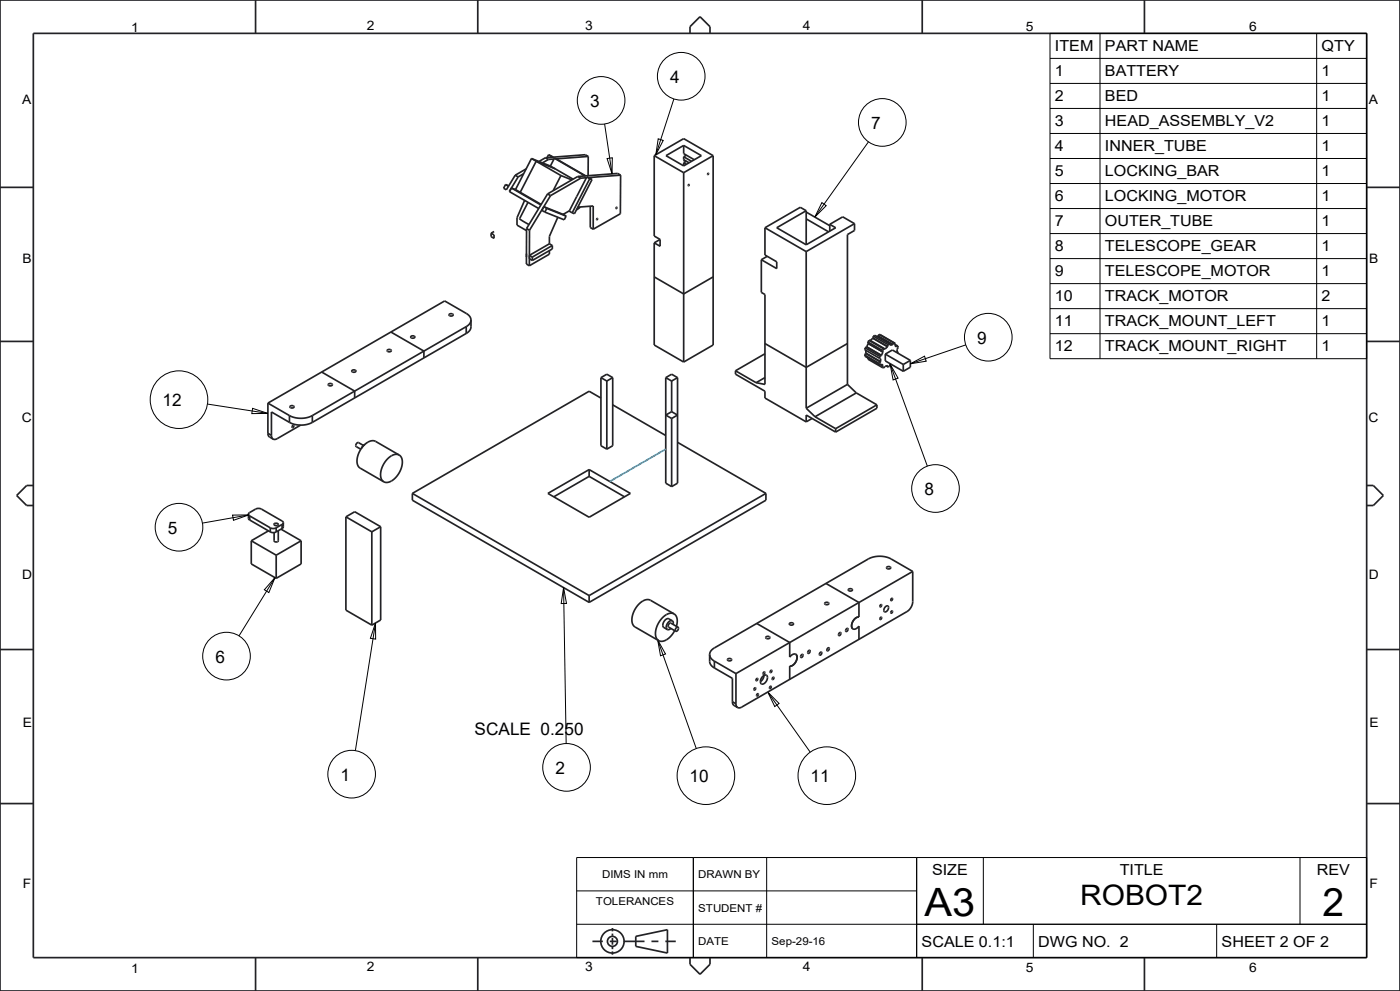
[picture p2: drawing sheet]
<svg xmlns="http://www.w3.org/2000/svg" width="420mm" height="297mm" viewBox="0 0 420 297" stroke-linecap="round" stroke-linejoin="round" font-family="sans-serif">
<g fill="none" stroke="#222226" stroke-width=".51">
<path d="M0 0h420v297h-420zM10 10h400v277h-400zM76.7 0v10M143.3 0v10M207 10v-2l3-3 3 3v2M276.7 0v10M343.3 0v10M0 56.2h10M151.7 55.3l.8 .5M151.7 55.3l.9 .4M152.5 55.8v.1M152.5 55.8h.1"/>
<path d="M153.4 56.3l-.5 1.1 8.7 5.1M153.4 56.3l8.9 5.1M153.4 56.3l1.3 .5M154.6 52.5l-2.7 4.4-.8-.5 .6-1.1M154.6 52.5l.8 .5M154.7 56.8l7.7 4.5M155.4 53l-2.6 4.4M157.1 52.1l-1.7 .9M157.8 50.6l-3.2 1.9M159.4 47.5l-4.7 9.3M159.4 47.5l8.9 5.1M159.4 47.5l5.7 2.3"/>
<path d="M163.6 47.3l-1.9 1.1M163.6 47.3l.9 .5M164.3 58.1l-6.3 10.4M164.3 58.1l.9 .5M164.5 47.8l-1.8 1M164.6 46.4l-.5 .8M164.6 46.4l1.4 .7M164.6 46.4l.8 .5M165.1 49.8l6.8 3.9M165.2 58.6l-6.4 10.4M165.4 46.9l-.1 .3M165.4 46.9l.5 .2"/>
<path d="M166.2 47.7l-1.7 .1M166.3 47.4l-1.2 2.4M166.3 47.4l9.4 5.3M166.3 47.4l8.9 5.1M166.5 50.6l-5.6-2.3-4.8 9.3M168.3 52.6l-2.4 4.6M168.3 52.6l3.3 1.3M173 58.9h.1M173.3 52.9l-9 5.2M173.3 52.9l.9 .5M174.2 53.4l-9 5.2M175.2 52.5l-.2 .3"/>
<path d="M175.2 52.5l.4 .2M175.9 53.3l-1.7 .1M176 53l-5.2 10.2-1.9 1.1M176 53l1.6 .8M176 53l.9 .5M176.5 46.9l-.1 5.8M176.5 46.9l-.9-.5-12 .9M176.5 46.9l-9.7 .7M176.9 53.5l-5.2 10.3M176.9 53.5l.7 .3M177.6 53.8l-5.3 10.3-.6-.3M186.2 52.5l-.1 11.6-8.1 4.6"/>
<path d="M186.2 52.5l-.9-.5-12 .9M186.2 52.5l-9.7 .7M196.3 46.7v24l1.7 1.1M196.3 46.7l8.8 5.1M205.1 43.6l-5.3 3.1 5.3 3M205.1 43.6l5.3 3.1-5.3 3M205.1 43.6v2.4l3.2 1.9M205.1 47v.9l1.6 .9M205.1 48.8v.9M205.1 48.8l.8 .5M205.1 47l2.4 1.3M205.1 51.8v56.7"/>
<path d="M205.9 46.5l-.8 .5M205.9 48.3l-.8 .5M213.9 46.7l-8.8-5.2-8.8 5.2M213.9 46.7l-8.8 5.1M213.9 46.7v56.7l-8.8 5.1M410 56.2h10M147.3 69.9v1l.9 .5M147.3 69.9l.9 .5M148.2 70.4v1M148.2 71.4h.1M148.2 70.4h.1M148.2 69.4l-.9 .5"/>
<path d="M157.4 60.1l-2.3 5.1v2.3l2.9 1.6M157.9 76v1M158 68.5l-.1 10.6 .9 .5M158 68.5l.8 .5M158.8 76.5v1.1l.9 .5M158.8 76.5l.9 .5M158.8 69v10.6M159.7 77v1.1M163.1 61.9l-.5 1.2 .9 .5M163.1 61.9l.9 .6M163.1 61.9l5.8 2.4M163.5 63.6l5.8 2.3 .5-1.1"/>
<path d="M164 62.5l-.5 1.1M164 62.5l5.8 2.3M164.8 73.1l-6 3.4M164.8 75.1v1.1l-6 3.4M164.8 73.1l.9 .5M165.7 73.6l-6 3.4M165.7 73.6v1l-6 3.5M167.4 65.1l-2.6 5.8v2.2M168.9 64.3l.9 .5M169.2 64.1l-.1 .1M170.7 63.2l1 .6M173.3 62.1l4.7-.4v7"/>
<path d="M177.1 61.8v6.4l.9 .5M196.3 72.8v30.6l8.8 5.1M198 71.8v2l-1.7-1M198 71.8l-1.7 1M228.4 77.8v9.8l1.1 .7v26.9l-2.7-.5M229.5 68.3v8.1l3.5 2.1v2l-4.6-2.7M229.5 68.3l12.4 7.1M230.2 76.8l-1.8 1M241.9 63.6l7 4M241.9 63.2l-1.8-1.1-10.6 6.2M241.9 63.2l-8.9 5.1 8.9 5.1M241.9 63.2v10.2"/>
<path d="M241.9 65.6l6.7 3.9M241.9 75.4v46.9M248.9 67.2l1.8 1.1-8.8 5.1M248.9 67.2v2.1M256.4 67l-3.6-2-3.9 2.2M256.4 67l-14.5 8.4M256.4 67v2.1l-2.2 1.2v44.9M117.3 99.5l9.9 5.7v2.1M134.8 94.2l.7-.2 .4 .4-.8 .3-.4-.2zM139.9 97.9v2M139.9 97.9l-46.2 26.6M139.9 99.9l-46.2 26.7"/>
<path d="M141.3 95.9l-.3-.9-.8-.8-6.8-4-53 30.6M141.3 95.9l-.1 2.6-.5 .8-.8 .6M141.3 95.9l-.4 1.1-1 .9M213.9 83l-8.8 5.1-8.8-5.1M0 102.3h10M96.5 111.5l9.9 5.7v2.1M98.5 115.1l.8-.2 .4 .4-.8 .3-.4-.2zM105.6 111l.7-.1 .5 .4-.8 .3-.4-.3zM116.2 104.9l.7-.2 .5 .4-.8 .3-.4-.2zM123.3 100.8l.7-.1 .5 .3-.8 .3-.4-.2zM180.3 113.2l1.7-1 1.8 1M180.3 119.3l-3.6-2-53 30.6"/>
<path d="M180.3 113.2v20.4l1.7 1M180.3 113.2l1.7 1M182 114.2v20.4M183.8 113.2l-1.8 1M183.8 113.2v20.4l-1.8 1M199.7 113.2v31.6l1.8 1M199.7 113.2l1.8 1M201.5 114.2v9.2M203.3 113.2l-1.8-1-1.8 1M203.3 113.2l-1.8 1M203.3 113.2v31.6l-1.8 1M220.6 111.1v1l8.9 5.1v2.1l12.4 7.1"/>
<path d="M220.6 111.1l6.2 3.6M229.5 106l-8.9 5.1M229.5 113.2l-2.7 1.5M254.2 103l-12.3 7.1-12.4-7.1M254.2 115.2l-12.3 7.1M254.2 115.2l2.7 2.6M256.9 117.8l-12.4 7.1M256.9 117.8l6.2 3.5M259.4 106.4l.1 .4 4.5 2.6M259.4 106.4l4.4 2.6M259.5 104.3l-.1 .5 4.4 2.6M259.5 104.3l4.5 2.5"/>
<path d="M259.7 105.9l-.3 .5M259.7 105.9l4.4 2.6M259.8 105v.8M259.8 105.8l-.1 .1M259.8 105.8l4.4 2.6M259.9 104l-.4 .3M259.9 104l4.5 2.5M260 104h-.1M260 104l4.4 2.5M260.4 102.5l4.4 2.5M260.4 102.5v.4M260.4 107.3v.3l4.4 2.6"/>
<path d="M260.4 102.9l-.4 1.1M260.4 102.9l4.5 2.6M260.7 102h.4l4.4 2.6M260.7 102l-.3 .5M260.7 102l4.4 2.6M261.8 101.4l-.7 .7M261.8 101.4l4.5 2.5M261.8 101.3l4.5 2.5M261.8 101.3v.1M262 100.8l.4-.3 4.5 2.6M262 100.8l4.4 2.5M262 100.8l-.2 .5"/>
<path d="M263.4 100.8h-.4M263.4 100.8l4.4 2.5M263.4 100.7v.1M263.4 100.7l4.4 2.5M263.8 100.2l-.4 .5M263.8 100.2l4.7 2.7M263.8 100.2l4.4 2.6M263.8 107.4l.4 .1v.9M263.8 109l.2 .4M264 109.4l.4-.3 .5 .5M264 106.8l-.2 .6M264.1 108.5l-.3 .5"/>
<path d="M264.1 109.3l.7 .4M264.2 108.4l-.1 .1M264.3 109.2l.6 .4M264.4 106.5l-.4 .3M264.4 106.5h.1M264.8 105l.1 .5M264.8 109.7v.5M264.9 105.5l-.5 1M264.9 109.6l-.1 .1M265.1 104.6h.4M265.1 104.6l-.3 .4M265.6 106.1l2.1-1.2 5.4 3.1"/>
<path d="M265.6 106.1v2.1l5.4 3.1M265.6 106.1l5.4 3.1M265.9 109.7l.5 .3M266.1 109.6l.2 .1M266.3 109.7h-.8l-.4 .6-.3-.1M266.3 103.9l-.8 .7M266.3 109.7l.1 .3M266.3 103.8v.1M266.4 103.3l-.1 .5M266.9 103.1l.1 .4 .8-.2M266.9 103.1l-.5 .2M267.1 109.1l-.2 .7-.5 .2"/>
<path d="M267.8 103.2v.1M268.2 102.8l.3 .1M268.2 102.8l-.4 .4M268.5 103.2l.8 .5M268.5 102.9l-.1 .6 .6 .4M268.6 103.7l.4 .2M269.1 105.5l.4 .2M269.3 103.7l.2 .4-.4 .6v.9l.4 .1M269.3 103.7l-.3 .2M269.5 105.7l-.1 .2M271 109.2v2.1M273.1 108l-2.1 1.2"/>
<path d="M273.1 108v2.1l-2.1 1.2M410 102.3h10M80.4 129.9l.3 .9 1.2 .8M80.4 120.8v9.1M80.4 129.9l1 .6M80.4 120.8l6.4 3.7M81.4 130.5l.2 .7 .3 .4M86.8 126.6l-5.4-3.1v7M86.8 124.5v2.1M87 121.7l.8-.1 .4 .4-.8 .3-.4-.2zM87.8 127.5h.3l.1 .2-.4 .4zM90.2 127.4l-7.2 4.1-1.1 .1"/>
<path d="M93.7 126.6l-1.6 .6-1.8 .2-1.9-.2-1.6-.6M93.7 124.5l-1.6 .7-1.8 .2-1.9-.2-1.6-.7M93.7 124.5v2.1M183.8 121.3l15.9 9.2M201.5 123.4l-1.8 1 1.8 1M201.5 123.4l1.8 1-1.8 1M201.5 125.4v20.4M203.3 132.6l26.5 15.3M241.9 126.4v-2l8.8 5.1M241.9 122.3l2.6 2.6M243.6 125.4l-1.7 1M244.5 124.9l6.2 3.6"/>
<path d="M250.7 128.5v1M263.1 121.3l-12.4 7.2M263.1 121.3v1l-12.4 7.2M10 145.5h-2l-3 3 3 3h2M74.5 154.1l.1 1.3 .3 .4M74.5 154.1l.3-.5 2-1.1 1.2-.1 6.7 3.8 .3 .5M74.5 154.1l.4 .5M74.9 154.6v1.2M74.9 155.8l6.2 3.6M74.9 154.6l6.2 3.6M80.5 159.1l-5.1 3M81.1 158.2l.9 .2 .9-.2"/>
<path d="M81.1 158.2v1.2M82.9 159.4l-.9 .2-.9-.2M82.9 158.2v1.2M84.3 158.6l6 3.5M84.6 157.2v1.2M84.6 157.2l-1.7 1M84.6 158.4l-1.7 1M85 156.7l-.4 .5M85 156.7v1.3l-.4 .4M103.8 154.9v28l7.7 4.5M103.8 154.9l7.7 4.5M103.8 154.9l2.6-1.5 7.8 4.5"/>
<path d="M111.5 159.4v28M114.2 157.9v27.9l-2.7 1.6M114.2 157.9l-2.7 1.5M123.7 147.9v2l53 30.6M123.7 147.9l53 30.6M164.4 147.9l12.3-7.2 12.4 7.2-12.4 7.1zM176.7 142.8l10.6 6.1M176.7 140.7v2.1M176.7 142.8l-10.6 6.1M229.8 147.9l-53.1 30.6M229.8 147.9v2l-53.1 30.6M410 145.5h2l3 3-3 3h-2"/>
<path d="M75.4 162.1v6.9l7.5 4.3M75.4 162.1l7.5 4.3M82.9 166.4v6.9M90.3 162.1v6.9l-7.4 4.3M90.3 162.1l-7.4 4.3M176.7 178.5v2M273.8 171.3v9M0 194.7h10M410 194.7h10M219.7 203.3v7M220.8 201.9v9M0 240.8h10"/>
<path d="M410 240.8h10M183.7 278.1v1M183.7 279.8v.7M76.7 287v10M143.3 287v10M177.7 282.1h3.2M182.9 282.1h2.1M183.7 281.1v2M183.7 283.8v.7M183.7 285.1v1M187.1 282.1h6.3M190.7 280.6l9.5-2v7l-9.5-2z"/>
<path d="M195.4 282.1h2.1M199.6 282.1h3.1M207 287v2l3 3 3-3v-2M276.7 287v10M343.3 287v10"/>
<circle cx="183.7" cy="282.1" r="3.5"/>
<circle cx="183.7" cy="282.1" r="1.5"/>
</g>
<g fill="none" stroke="#000" stroke-width=".3">
<path d="M315 10h95v97.5h-95zM315 17.5h95M330 10v97.5M395 10v97.5M181.4 37.2l2.2 14.9M202.2 29.7l-5.5 16.7M315 25h95M315 32.5h95M182.1 47.5l1.6-.2-.1 4.8zM197.5 41.6l1.5 .5-2.3 4.3zM260.5 42.5l-16.1 22.6M315 40h95"/>
<path d="M315 47.5h95M315 55h95M246.6 60.7l1.3 .9-3.5 3.5zM315 62.5h95M315 70h95M315 77.5h95M315 85h95M315 92.5h95M267 109.1l2.4 4.2-1.5 .6zM267 109.1l11.2 30.6M273.1 109l4.3-2.3 .5 1.5zM289.7 103.4l-16.6 5.6"/>
<path d="M315 100h95M62.2 121.1l18.2 2.8M75.8 122.4l4.6 1.5-4.9 .1zM69.8 154.4l4.8-.1-4.6 1.6zM74.6 154.3l-13.9 2.5M82.5 173.1l-1.8 4.5-1.4-.9zM82.5 173.1l-10.8 17.5M169.1 176.1l.8 4.8h-1.5zM169.1 176.1l.7 46.7M112.7 186.7v4.8l-1.6-.2zM112.7 186.7l-6.1 38.3M197.3 191.8l2.4 4.2-1.5 .5z"/>
<path d="M197.3 191.8l11.6 32.5M230.3 207.4l3.4 3.4-1.3 .9zM230.3 207.4l12.8 18M173 257h237v30h-237zM208 257v30M230 257v30M275 257v30M295 257v20M390 257v20M173 277h237M173 267h102M310 277v10"/>
<path d="M365 277v10"/>
<circle cx="180.3" cy="30.1" r="7.1"/>
<circle cx="204.4" cy="22.9" r="7.1"/>
<circle cx="264.7" cy="36.7" r="7.1"/>
<circle cx="53.7" cy="119.8" r="8.6"/>
<circle cx="296.5" cy="101.1" r="7.1"/>
<circle cx="53.7" cy="158" r="7.1"/>
<circle cx="280.6" cy="146.4" r="7.1"/>
<circle cx="68" cy="196.6" r="7.1"/>
<circle cx="105.5" cy="232" r="7.1"/>
<circle cx="170" cy="230" r="7.1"/>
<circle cx="211.8" cy="232.5" r="8.6"/>
<circle cx="248" cy="232.5" r="8.6"/>
</g>
<!-- layer: 02___PRT_ALL_AXES -->
<g fill="none" stroke="#222226" stroke-width=".51">
<path d="M205.3 48v.2l.2-.1M158.4 60.6l-2.5 4.9 2.8 1.8M174.1 62l-1.2 .9M109 133.5l-1.5-.9-.6 .4-.1 .8 1.5 .8M109.4 133.2l-1 1.2M119.7 136.4l-7.7-4.3-1 .1-1.1 .6-1.9 2.2-.6 1.4-.3 1.4 .1 1.2 .4 .9 7.5 4.5M119.7 136.4l.7 .7 .3 1.3-.2 1.6-.7 1.7-1.1 1.4-1.3 1.1-1.2 .4-1.1-.2M119.7 136.4l-1-.2-1.3 .4-1.2 1-1.1 1.5-.7 1.6-.2 1.6 .2 1.3 .7 .8M82.2 157.2l.4 .3 .7-.1M82.4 156.9l-.2 .3M82.4 156.9l.7-.1 .4 .4M82.5 156.9h-.1"/>
<path d="M83.4 157.4h-.1M83.4 157.3v.1M83.5 157.3h-.1M83.5 157.3h.1M83.5 157.2l-.2 .2M83.5 159.1v3l-.3 .3h-.6l-.4-.3v-2.5M83.5 157.2h.1M247.8 174.9l9.9 5.7v4.3M254.6 176.6l.7-.2 .4 .4-.8 .3-.4-.2zM266 170l.8-.2 .4 .4-.8 .3-.4-.2zM267.4 179.4l.3-.1 .1 .2-.4 .5zM201.3 188.3l-.6 .4h-.5"/>
<path d="M201.7 186.1l.3 .4-.1 .6M201.7 186.1l-1.4-.7-.6 .3-.6 .7-.2 .7v.7l1.3 .9M201.7 186.1h-.8l-.7 .9-.3 1 .3 .7M202.2 184l-7.7-4.3-1 .1-1.1 .6-1.9 2.2-.6 1.4-.3 1.4v1.2l.5 .9 7.5 4.5M202.2 184l.6 .5 .3 .9-.2 2.3M202.2 184l-1-.2-1.3 .4-1.2 1-1.1 1.5-.7 1.6-.3 1.7 .3 1.2 .7 .8M202.4 189l-1.1 1.6-1.3 1.1-1.3 .5-1.1-.2M203.4 188v.8l-.7 .4M203.4 188l-.7 .4v.8M203.4 188l-2.2-1.3-.6 .5-.1 .7 2.2 1.3M212.9 196.2l.3-1.1 1-.9 46.9-27 2.6-.5 2.5 .3 7.6 4.3-53 30.6-6.5-3.8M212.9 196.2l.1 2.5 .5 .8 .8 .7"/>
<path d="M212.9 196.2l.4 1 1 .9M214.3 198.1v2.1M218.3 197.5l.7-.1 .5 .4-.8 .3-.4-.3zM227 186.8l9.9 5.8v4.3l.9-.8h.9M229.8 190.9l.7-.2 .5 .4-.8 .3-.4-.2zM236.9 186.8l.7-.2 .4 .4-.8 .3-.4-.2zM236.9 199.6v4M238.7 196.1l.4 .8-.3 1.3-.9 1.1-1 .3M238.7 196.1l.4 .8-.3 1.4-.9 1-1 .3M240.4 196.3l.4-.2 .1 .3-.5 .7-.2-.3zM242.5 195l.4-.1 .1 .3-.5 .6-.2-.3zM246 195.6l.4-.2 .1 .3-.5 .7-.2-.3z"/>
<path d="M247.5 180.7l.7-.2 .4 .4-.7 .3-.4-.2zM248.3 194.3l.3-.2 .2 .3-.5 .7-.2-.3zM251.8 189.7l.3-.1 .2 .3-.6 .6-.1-.3zM253.9 188.5l.4-.2 .1 .3-.5 .7-.2-.3zM255.9 188.5h.9l.9-.9v4M257.7 184.9l-1 .3-.9 1.1-.3 1.4 .4 .8M257.7 184.9l-1 .3-.9 1.1-.3 1.3 .4 .9M264.1 185.1l.3-.1 .1 .2-.4 .5zM264.1 181.3l.3-.1 .1 .2-.4 .5zM265.6 181.9l.7-.3 .3 .5-.4 .9-.7 .4-.3-.6zM273.8 180.3l-.4 1.6-1.2 1.3-49.7 28.7-.7 .2-.5-.1M214.3 200.2l5.4 3.1"/>
<path d="M219.7 210.3l1.1 .6 .1 .7 .4 .4-1.3-.7zM226.4 206.2l.2-.1 .1 .3-.4 .4zM227 203.4l.2-.1 .1 .2-.4 .5zM227.2 208l.2-.1 .1 .2-.4 .5zM228.8 202.7l1-.4 .3 .3 .1 .5-.5 1.3-1 .6-.4-.2-.2-.6zM229.1 201.5l.2-.1 .1 .2-.4 .5zM229.2 202.4l-.3 1.1-.8 .8M231 205.8l.3-.1 .1 .2-.4 .4zM231.2 201l.3-.1 .1 .2-.4 .5zM231.8 203.1l.3-.1 .1 .2-.4 .4z"/>
<circle cx="206.6" cy="55.4" r=".18"/>
<circle cx="212.4" cy="52.1" r=".18"/>
<circle cx="179.1" cy="65.6" r=".18"/>
<circle cx="184.9" cy="62.3" r=".18"/>
<circle cx="267.5" cy="183.5" r=".32"/>
</g>
<!-- layer: 03___PRT_ALL_CURVES -->
<path d="M199.7 134.6l-16.8 9.7" fill="none" stroke="#09c" stroke-width=".51"/>
<g font-size="11.7">
<text x="277.4" y="274.5">A3</text>
<text x="396.7" y="274.4">2</text>
</g>
<text font-size="8.5" x="324" y="271.3">ROBOT2</text>
<g font-size="5.2">
<text x="201" y="24.8">4</text>
<text x="177" y="32.1">3</text>
<text x="261.4" y="38.7">7</text>
<text x="293.2" y="103">9</text>
<text x="48.8" y="121.8">12</text>
<text x="277.3" y="148.4">8</text>
<text x="50.4" y="160">5</text>
<text x="64.6" y="198.6">6</text>
<text x="142.4" y="220.2">SCALE 0.250</text>
<text x="166.6" y="232">2</text>
<text x="102.2" y="234">1</text>
<text x="206.9" y="234.5">10</text>
<text x="243.1" y="234.5">11</text>
</g>
<g font-size="4.6">
<text x="316.5" y="15.3">ITEM</text>
<text x="331.5" y="15.3">PART NAME</text>
<text x="396.5" y="15.3">QTY</text>
<text x="316.5" y="22.8">1</text>
<text x="331.5" y="22.8">BATTERY</text>
<text x="396.5" y="22.8">1</text>
<text x="316.5" y="30.3">2</text>
<text x="331.5" y="30.3">BED</text>
<text x="396.5" y="30.3">1</text>
<text x="316.5" y="37.8">3</text>
<text x="331.5" y="37.8">HEAD_ASSEMBLY_V2</text>
<text x="396.5" y="37.8">1</text>
<text x="316.5" y="45.3">4</text>
<text x="331.5" y="45.3">INNER_TUBE</text>
<text x="396.5" y="45.3">1</text>
<text x="316.5" y="52.8">5</text>
<text x="331.5" y="52.8">LOCKING_BAR</text>
<text x="396.5" y="52.8">1</text>
<text x="316.5" y="60.3">6</text>
<text x="331.5" y="60.3">LOCKING_MOTOR</text>
<text x="396.5" y="60.3">1</text>
<text x="316.5" y="67.8">7</text>
<text x="331.5" y="67.8">OUTER_TUBE</text>
<text x="396.5" y="67.8">1</text>
<text x="316.5" y="75.3">8</text>
<text x="331.5" y="75.3">TELESCOPE_GEAR</text>
<text x="396.5" y="75.3">1</text>
<text x="316.5" y="82.8">9</text>
<text x="331.5" y="82.8">TELESCOPE_MOTOR</text>
<text x="396.5" y="82.8">1</text>
<text x="316.5" y="90.3">10</text>
<text x="331.5" y="90.3">TRACK_MOTOR</text>
<text x="396.5" y="90.3">2</text>
<text x="316.5" y="97.8">11</text>
<text x="331.5" y="97.8">TRACK_MOUNT_LEFT</text>
<text x="396.5" y="97.8">1</text>
<text x="316.5" y="105.3">12</text>
<text x="331.5" y="105.3">TRACK_MOUNT_RIGHT</text>
<text x="396.5" y="105.3">1</text>
<text x="279.6" y="262.3">SIZE</text>
<text x="335.9" y="262.3">TITLE</text>
<text x="395" y="262.3">REV</text>
<text x="276.5" y="283.8">SCALE 0.1:1</text>
<text x="311.5" y="283.8">DWG NO. 2</text>
<text x="366.5" y="283.8">SHEET 2 OF 2</text>
</g>
<g font-size="3.9">
<text x="39.3" y="9.7">1</text>
<text x="110" y="9.1">2</text>
<text x="175.5" y="9.1">3</text>
<text x="240.8" y="9">4</text>
<text x="307.7" y="9.3">5</text>
<text x="374.7" y="9.3">6</text>
<text x="6.7" y="31.1">A</text>
<text x="410.7" y="31.1">A</text>
<text x="6.7" y="78.9">B</text>
<text x="410.7" y="78.9">B</text>
<text x="6.5" y="126.5">C</text>
<text x="410.5" y="126.5">C</text>
<text x="6.7" y="173.5">D</text>
<text x="410.7" y="173.5">D</text>
<text x="6.9" y="217.9">E</text>
<text x="410.9" y="217.9">E</text>
<text x="6.9" y="266.3">F</text>
<text x="410.9" y="266.3">F</text>
<text x="39.3" y="291.7">1</text>
<text x="110" y="291.1">2</text>
<text x="175.5" y="291.1">3</text>
<text x="240.8" y="291">4</text>
<text x="307.7" y="291.3">5</text>
<text x="374.7" y="291.3">6</text>
</g>
<g font-size="3.3">
<text x="180.6" y="263.3">DIMS IN mm</text>
<text x="209.5" y="263.3">DRAWN BY</text>
<text x="178.8" y="271.4">TOLERANCES</text>
<text x="209.5" y="273.3">STUDENT #</text>
<text x="209.5" y="283.3">DATE</text>
<text x="231.5" y="283.3">Sep-29-16</text>
</g>
</svg>
